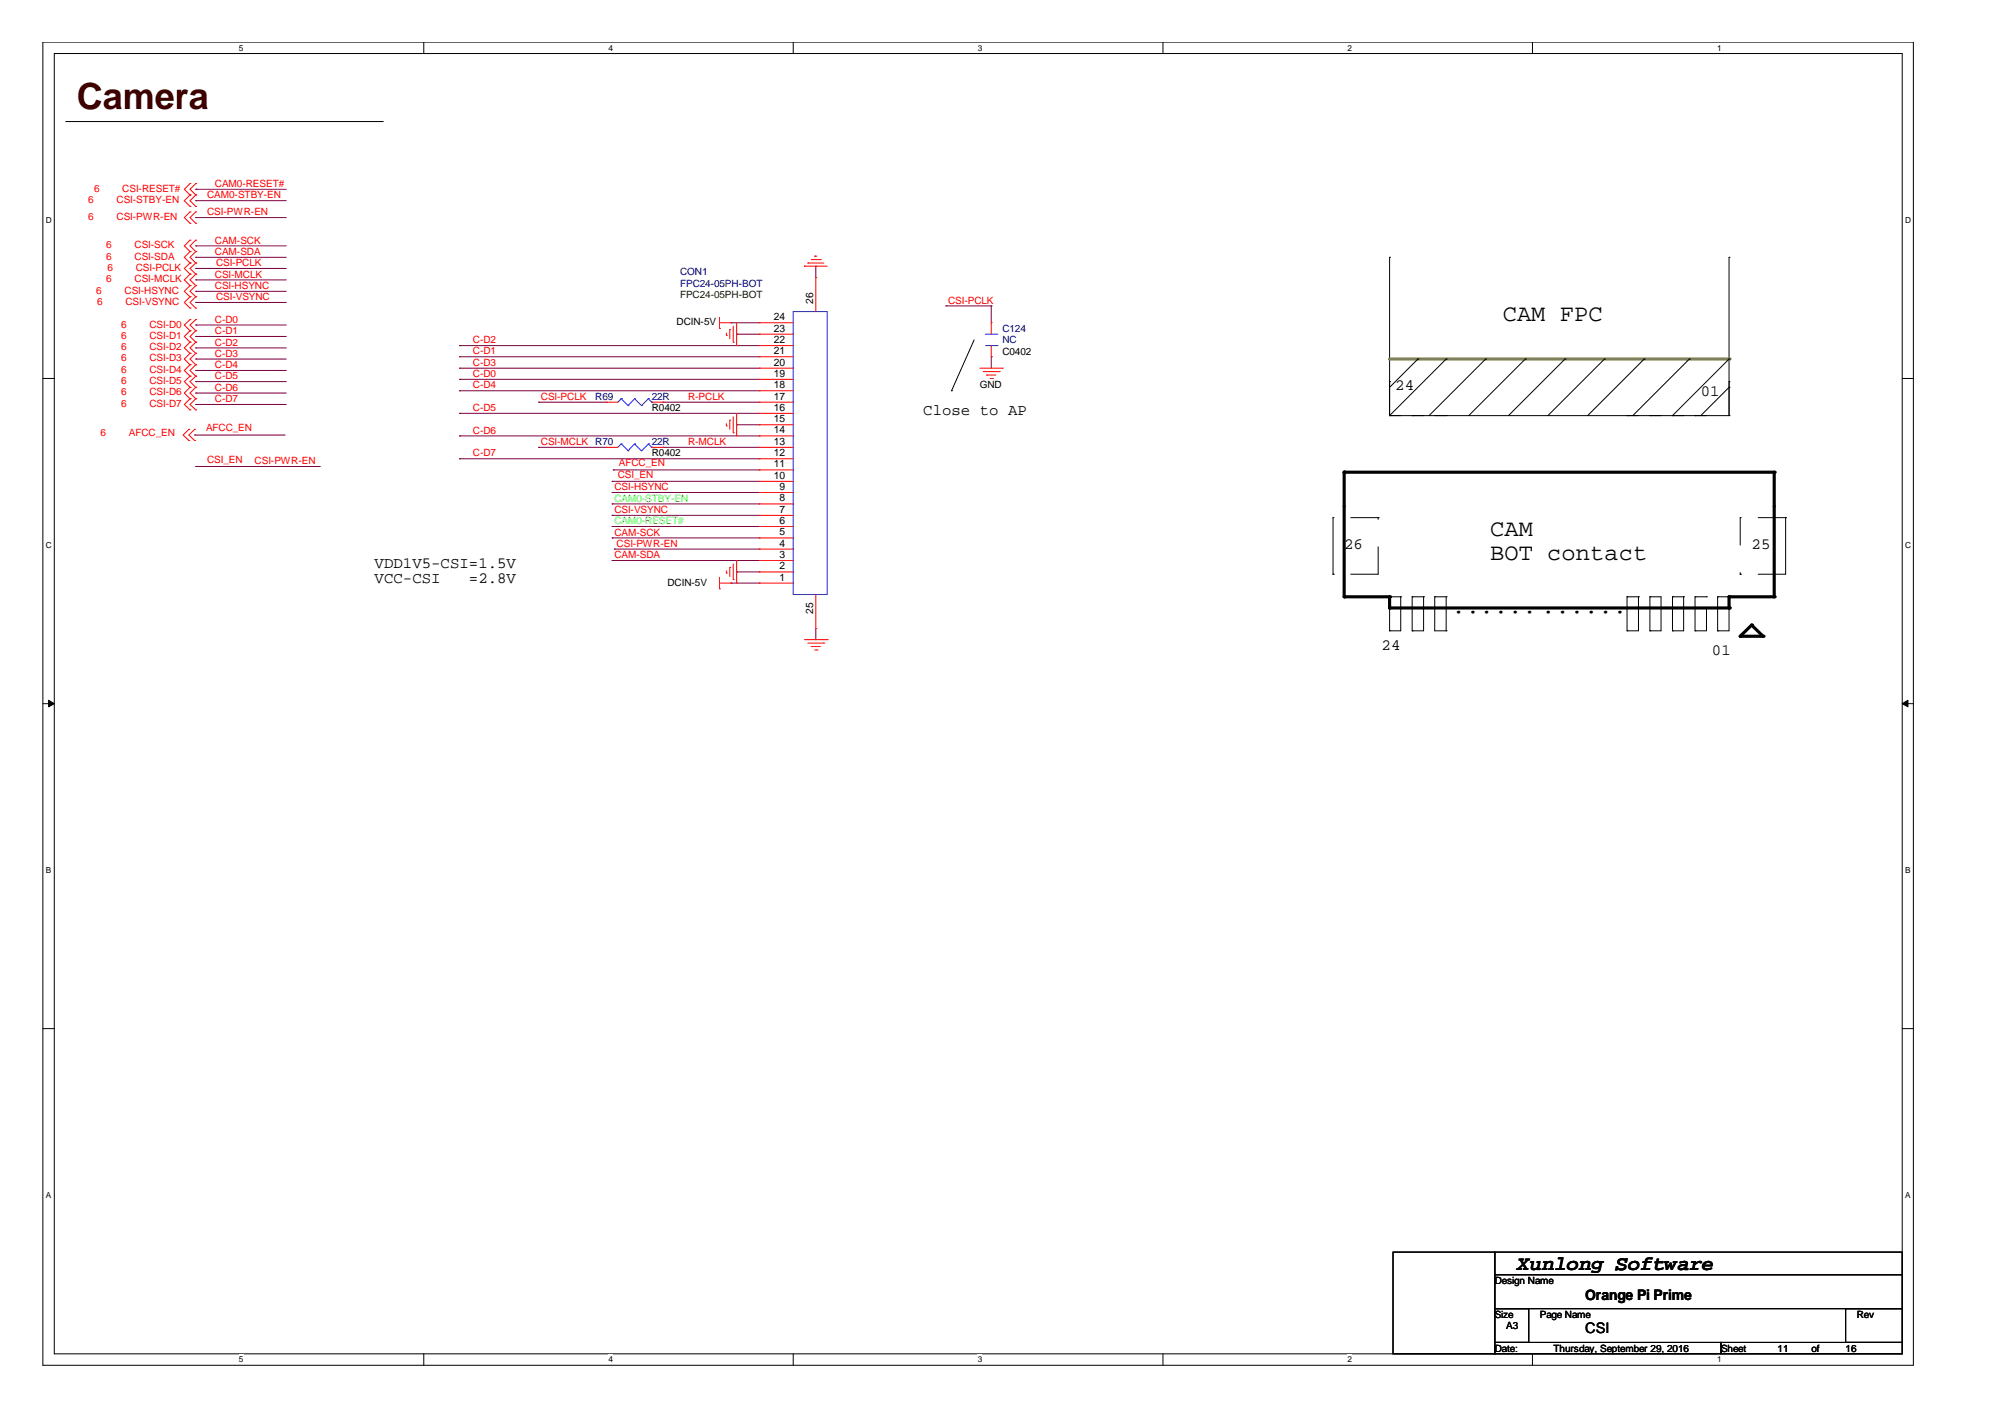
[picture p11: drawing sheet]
<svg xmlns="http://www.w3.org/2000/svg" width="297mm" height="210mm" viewBox="0 0 297 210" stroke-linecap="round" stroke-linejoin="round" font-family="sans-serif">
<path d="M6.3 6.2h277.2v196h-277.2zM8 7.9h273.8v192.6h-273.8z" fill="none" stroke="#000" stroke-width=".15"/>
<g fill="#fff">
<path d="M35.4 6.4h.6v1.4h-.6z"/>
<path d="M35.4 200.7h.6v1.4h-.6z"/>
</g>
<path d="M62.8 6.2v1.7M62.8 200.5v1.7" fill="none" stroke="#000" stroke-width=".15"/>
<g fill="#fff">
<path d="M90.1 6.4h.7v1.4h-.7z"/>
<path d="M90.1 200.7h.7v1.4h-.7z"/>
</g>
<path d="M117.5 6.2v1.7M117.5 200.5v1.7" fill="none" stroke="#000" stroke-width=".15"/>
<g fill="#fff">
<path d="M144.9 6.4h.6v1.4h-.6z"/>
<path d="M144.9 200.7h.6v1.4h-.6z"/>
</g>
<path d="M172.3 6.2v1.7M172.3 200.5v1.7" fill="none" stroke="#000" stroke-width=".15"/>
<g fill="#fff">
<path d="M199.6 6.4h.7v1.4h-.7z"/>
<path d="M199.6 200.7h.7v1.4h-.7z"/>
</g>
<path d="M227 6.2v1.7M227 200.5v1.7" fill="none" stroke="#000" stroke-width=".15"/>
<g fill="#fff">
<path d="M254.4 6.4h.6v1.4h-.6z"/>
<path d="M254.4 200.7h.6v1.4h-.6z"/>
<path d="M6.8 31.9h.8v1.4h-.8z"/>
<path d="M282.2 31.9h.9v1.4h-.9z"/>
<path d="M6.8 80.1h.8v1.4h-.8z"/>
<path d="M282.2 80.1h.9v1.4h-.9z"/>
</g>
<path d="M6.3 56.1h1.7M281.8 56.1h1.7" fill="none" stroke="#000" stroke-width=".15"/>
<g fill="#fff">
<path d="M6.8 128.2h.7v1.4h-.7z"/>
<path d="M282.2 128.2h.8v1.4h-.8z"/>
</g>
<path d="M6.3 104.2h1.7M281.8 104.2h1.7" fill="none" stroke="#000" stroke-width=".15"/>
<g fill="#000" stroke="#000" stroke-width=".15">
<path d="M7.2 103.7l.8 .5-.8 .5z" fill-rule="evenodd"/>
<path d="M281.8 104.2l.9-.5v1z" fill-rule="evenodd"/>
</g>
<g fill="#fff">
<path d="M6.8 176.4h.7v1.4h-.7z"/>
<path d="M282.2 176.4h.8v1.4h-.8z"/>
</g>
<g fill="none" stroke="#000" stroke-width=".15">
<path d="M205.9 38.1h.1M205.9 38.1v23.5M256.2 38.1h.1M256.2 38.1v23.5M205.9 56.5h.1M256.2 56.5h.1M197.5 76.7v8.4M205.9 61.6h.1M205.9 61.6h50.3M209.2 61.6h.1M214.2 61.6h.1M241 61.6h.1"/>
<path d="M244.4 61.6h.1M247.8 61.6h.1M251.1 61.6h.1M256.2 61.6h.1M264.5 76.7h.1M264.5 76.7v8.4M197.5 85.1h.1M205.9 90.1h.1M205.9 93.4h.1M205.9 90.1v3.3M207.5 90.1h.1M207.5 90.1v3.3h-1.6"/>
<path d="M209.2 90.1h.1M209.2 93.4h.1M209.2 90.1v3.3M210.9 90.1h.1M210.9 90.1v3.3h-1.7M212.6 90.1h.1M212.6 90.1v3.3h1.6M214.2 90.1h.1M214.2 93.4h.1M214.2 90.1v3.3M241 90.1h.1M241 93.4h.1"/>
<path d="M241 90.1v3.3M242.7 90.1h.1M242.7 90.1v3.3h-1.7M244.4 90.1h.1M244.4 93.4h.1M244.4 90.1v3.3M246.1 90.1h.1M246.1 90.1v3.3h-1.7M247.8 90.1h.1M247.8 93.4h.1M247.8 90.1v3.3M249.4 90.1h.1"/>
<path d="M249.4 90.1v3.3h-1.6M251.1 90.1h.1M251.1 93.4h.1M251.1 90.1v3.3M252.8 90.1h.1M252.8 90.1v3.3h-1.7M254.5 90.1h.1M254.5 93.4h.1M254.5 90.1v3.3M256.2 90.1h.1M256.2 90.1v3.3h-1.7M6.3 152.4h1.7"/>
<path d="M281.8 152.4h1.7"/>
</g>
<path d="M199.1 69.9h63.7v18.5h-6.6v1.7h-50.3v-1.7h-6.8zM257.8 94.2l1.7-1.6 1.7 1.6z" fill="none" stroke="#000" stroke-width=".47"/>
<g fill="#000">
<circle cx="199.1" cy="69.9" r=".23"/>
<circle cx="262.8" cy="69.9" r=".23"/>
<circle cx="199.1" cy="88.4" r=".23"/>
<circle cx="205.9" cy="88.4" r=".23"/>
<circle cx="205.9" cy="90.1" r=".23"/>
<circle cx="256.2" cy="88.4" r=".23"/>
<circle cx="256.2" cy="90.1" r=".23"/>
<circle cx="257.8" cy="94.2" r=".23"/>
<circle cx="259.5" cy="92.6" r=".23"/>
<circle cx="261.2" cy="94.2" r=".23"/>
<circle cx="262.8" cy="88.4" r=".23"/>
</g>
<path d="M251.1 88.4h1.7M251.1 90.1v-1.7M251.1 88.4h.1M252.8 88.4h.1" fill="none" stroke="#000" stroke-width=".15" stroke-dasharray="6.1 6.1"/>
<g fill="none" stroke="#000" stroke-width=".15" stroke-dasharray="4.1 4.1">
<path d="M197.5 76.7h.1M204.2 76.7h-6.7M204.2 76.7h.1M257.8 76.7v8.4M257.8 76.7h.1M264.5 76.7h-6.7M197.5 85.1h.1M204.2 85.1h-6.7M204.2 85.1v-8.4M205.9 88.4h.1M207.5 90.1v-1.7M207.5 88.4h.1"/>
<path d="M207.5 88.4h-1.6M209.2 90.1v-1.7M209.2 88.4h.1M209.2 88.4h1.7M210.9 88.4v1.7M210.9 90.1h.1M210.9 88.4h.1M212.6 88.4h1.6M212.6 90.1v-1.7M212.6 88.4h.1M214.2 88.4h.1M214.2 88.4v1.7"/>
<path d="M214.2 90.1h.1M241 88.4h1.7M241 90.1v-1.7M241 88.4h.1M242.7 88.4v1.7M242.7 90.1h.1M242.7 88.4h.1M244.4 88.4v1.7M244.4 90.1h.1M244.4 88.4h.1M246.1 88.4h-1.7M246.1 88.4v1.7"/>
<path d="M246.1 90.1h.1M247.8 90.1v-1.7M247.8 88.4h.1M247.8 88.4h1.6M249.4 88.4v1.7M249.4 90.1h.1M249.4 88.4h.1M254.5 88.4h1.7M254.5 90.1v-1.7M254.5 88.4h.1M256.2 88.4h.1M257.8 85.1h.1"/>
<path d="M264.5 85.1h-6.7"/>
</g>
<path d="M205.9 53.2h50.3" fill="none" stroke="#808040" stroke-width=".47"/>
<circle cx="256.2" cy="53.2" r=".23" fill="#808040"/>
<g fill="none" stroke="#000" stroke-width=".15">
<path d="M9.7 18h46.9M56.6 18h.1M141 57.9h.1M144.3 50.3l-3.3 7.6M210.1 53.2h.1M210.1 53.2l-4.2 4.2M214.2 53.2h.1M214.2 53.2l-8.3 8.4M220.1 53.2h.1M220.1 53.2l-8.4 8.4M226 53.2h.1M226 53.2l-8.4 8.4"/>
<path d="M231.9 53.2h.1M231.9 53.2l-8.4 8.4M237.7 53.2h.1M237.7 53.2l-8.4 8.4M243.6 53.2h.1M243.6 53.2l-8.4 8.4M250.3 53.2h.1M250.3 53.2l-8.4 8.4M256.2 53.2h.1M256.2 57.4h.1M256.2 53.2l-8.4 8.4M256.2 57.4l-4.2 4.2"/>
<path d="M206.4 185.5h15v15h-15zM221.4 185.5h60.4v3.3h-60.4zM221.4 188.8h60.4v5.1h-60.4zM221.4 193.9h5.1v5h-5.1zM221.4 198.9h33.6v1.6h-33.6zM255 198.9h26.8v1.6h-26.8zM273.4 193.9h8.4v5h-8.4z"/>
</g>
<g fill="none" stroke="#800040" stroke-width=".15">
<path d="M29 38.1h.1M29 36.4h.1M29 28h.1M29 29.7h.1M29 39.8h.1M29 32.2h.1M29 38.1h13.4M29 36.4h13.4M29 28h13.4M29 29.7h13.4M29 39.8h13.4M29 32.2h13.4"/>
<path d="M120.9 39.4h.1M120.9 39.4v1.7M29 41.5h.1M29 43.2h.1M29 44.8h.1M29 59.9h.1M29 53.2h.1M29 48.1h.1M29 49.8h.1M29 51.5h.1M29 54.9h.1M29 56.5h.1"/>
<path d="M29 58.2h.1M29 41.5h13.4M29 43.2h13.4M29 44.8h13.4M29 59.9h13.4M29 53.2h13.4M29 48.1h13.4M29 49.8h13.4M29 51.5h13.4M29 54.9h13.4M29 56.5h13.4M29 58.2h13.4"/>
<path d="M68.1 52.8h.1M68.1 51.2h.1M68.1 56.2h.1M68.1 54.5h.1M68.1 57.9h.1M68.1 52.8h44.4M68.1 51.2h44.4M68.1 56.2h44.4M68.1 54.5h44.4M68.1 57.9h44.4M79.8 59.6h.1M79.8 59.6h10"/>
<path d="M98.2 59.6h.1M98.2 59.6h14.3M108.3 47.8h.1M108.3 47.8h4.2M109.1 49.5h.1M109.1 49.5h3.4M140.1 45.3h.1M140.1 45.3h6.8M146.9 45.3h.1M146.9 52.8h.1M146.9 45.3v2.5M146.9 52.8v1.7"/>
<path d="M28.8 64.4h.1M28.8 64.4h13.4M29 69.1h.1M29 69.1h18.5M68.1 61.2h.1M68.1 68h.1M68.1 64.6h.1M68.1 61.2h44.4M68.1 68h44.4M68.1 64.6h44.4M79.8 66.3h.1M79.8 66.3h10"/>
<path d="M90.7 71.3h.1M90.7 79.7h.1M90.7 76.3h.1M90.7 78h.1M90.7 73h.1M90.7 74.6h.1M90.7 71.3h21.8M90.7 79.7h21.8M90.7 76.3h21.8M90.7 78h21.8M90.7 73h21.8M90.7 74.6h21.8"/>
<path d="M90.8 69.6h.1M90.8 69.6h21.7M98.2 66.3h.1M98.2 66.3h14.3M109.1 62.9h.1M109.1 62.9h3.4M90.7 83h.1M90.7 83h21.8M91 81.3h.1M91 81.3h21.5M108.3 86.4h.1M108.3 86.4h4.2"/>
<path d="M109.1 84.7h.1M109.1 84.7h3.4M120.9 93.1h.1M120.9 93.1v1.7"/>
</g>
<g fill="none" stroke="#f00" stroke-width=".15">
<path d="M28.2 39h.1M28.2 37.3h.1M28.2 35.6h.1M28.2 28.9h.1M28.2 27.2h.1M28.2 30.6h.1M28.2 33.1h.1M28.2 31.4h.1M28.2 37.3l-.9 .8 .9 .9M28.2 35.6l-.9 .8 .9 .9M28.2 39l-.9 .8 .9 .8M28.2 27.2l-.9 .8 .9 .9"/>
<path d="M28.2 28.9l-.9 .8 .9 .9M28.2 31.4l-.9 .8 .9 .9M29 39h.1M29 37.3h.1M29 35.6h.1M29 28.9h.1M29 27.2h.1M29 30.6h.1M29 33.1h.1M29 31.4h.1M29 37.3l-.8 .8 .8 .9M29 35.6l-.8 .8 .8 .9"/>
<path d="M29 39l-.8 .8 .8 .8M29 27.2l-.8 .8 .8 .9M29 28.9l-.8 .8 .8 .9M29 31.4l-.8 .8 .8 .9M119.2 39.4h.1M119.2 39.4h3.4M119.7 39h.1M119.7 39h2.3M120.2 38.5h1.3M120.7 37.9h.1M120.7 37.9h.3M121.5 38.5h.1"/>
<path d="M28.2 40.6h.1M28.2 42.3h.1M28.2 47.3h.1M28.2 49h.1M28.2 44h.1M28.2 45.6h.1M28.2 50.7h.1M28.2 52.3h.1M28.2 54h.1M28.2 55.7h.1M28.2 57.4h.1M28.2 59.1h.1"/>
<path d="M28.2 40.6l-.9 .9 .9 .8M28.2 47.3l-.9 .8 .9 .9M28.2 44l-.9 .8 .9 .8M28.2 42.3l-.9 .9 .9 .8M28.2 49l-.9 .8 .9 .9M28.2 50.7l-.9 .8 .9 .8M28.2 52.3l-.9 .9 .9 .8M28.2 54l-.9 .9 .9 .8M28.2 55.7l-.9 .8 .9 .9M28.2 57.4l-.9 .8 .9 .9M28.2 59.1l-.9 .8 .9 .8M29 40.6h.1"/>
<path d="M29 42.3h.1M29 47.3h.1M29 49h.1M29 44h.1M29 45.6h.1M29 50.7h.1M29 52.3h.1M29 54h.1M29 55.7h.1M29 57.4h.1M29 59.1h.1M29 40.6l-.8 .9 .8 .8"/>
<path d="M29 47.3l-.8 .8 .8 .9M29 44l-.8 .8 .8 .8M29 42.3l-.8 .9 .8 .8M29 49l-.8 .8 .8 .9M29 50.7l-.8 .8 .8 .8M29 52.3l-.8 .9 .8 .8M29 54l-.8 .9 .8 .8M29 55.7l-.8 .8 .8 .9M29 57.4l-.8 .8 .8 .9M29 59.1l-.8 .8 .8 .8M89.8 59.6h.1M89.8 59.6h1.7"/>
<path d="M96.6 59.6h1.6M98.2 59.6h.1M106.6 48.7h.1M106.6 47.8h1.7M106.6 47v1.7M107.6 49.7h.1M107.6 49.3v.4M108.1 48.8h.1M108.1 48.8v1.4M108.3 47.8h.1M108.6 50.7h.1M108.6 48.3v2.4"/>
<path d="M109.1 51.2h.1M109.1 47.8v3.4M112.5 59.6h.1M112.5 57.9h.1M112.5 56.2h.1M112.5 54.5h.1M112.5 52.8h.1M112.5 51.2h.1M112.5 49.5h.1M112.5 47.8h.1M112.5 54.5h5M112.5 47.8h5"/>
<path d="M112.5 59.6h5M112.5 57.9h5M112.5 56.2h5M112.5 52.8h5M112.5 51.2h5M112.5 49.5h5M120.9 41.1h.1M120.9 41.1v5.1M145.2 54.5h3.3M145.7 55h2.3M146.2 55.6h.1M146.2 55.6h1.3"/>
<path d="M146.7 56.1h.3M146.9 52.8h.1M146.9 47.8h.1M146.9 47.8v1.7M146.9 51.2v1.6M147 56.1h.1M148 55h.1M148.5 54.5h.1M28 65.2h.1M28 63.6h.1M28 63.6l-.9 .8 .9 .8M28.2 60.7h.1"/>
<path d="M28.8 65.2h.1M28.8 63.6h.1M28.8 63.6l-.8 .8 .8 .8M29 60.7h.1M89.8 66.3h.1M89.8 66.3h1.7M96.6 66.3h1.6M98.2 66.3h.1M107.6 63.1h.1M107.6 62.8v.3M108.1 62.2h.1M108.1 62.2v1.4"/>
<path d="M108.6 64.1h.1M108.6 61.7v2.4M109.1 64.6h.1M109.1 61.2v3.4M112.5 79.7h.1M112.5 78h.1M112.5 76.3h.1M112.5 74.6h.1M112.5 73h.1M112.5 71.3h.1M112.5 69.6h.1M112.5 68h.1"/>
<path d="M112.5 66.3h.1M112.5 64.6h.1M112.5 62.9h.1M112.5 61.2h.1M112.5 79.7h5M112.5 78h5M112.5 76.3h5M112.5 74.6h5M112.5 73h5M112.5 71.3h5M112.5 69.6h5M112.5 68h5"/>
<path d="M112.5 66.3h5M112.5 64.6h5M112.5 62.9h5M112.5 61.2h5M106.6 87.2h.1M106.6 85.5v1.7M106.6 86.4h1.7M107.6 84.9h.1M107.6 84.6v.3M108.1 84h.1M108.1 84v1.4M108.3 86.4h.1"/>
<path d="M108.6 85.9h.1M108.6 83.5v2.4M109.1 86.4h.1M109.1 83v3.4M112.5 86.4h.1M112.5 84.7h.1M112.5 83h.1M112.5 81.3h.1M112.5 86.4h5M112.5 84.7h5M112.5 83h5M112.5 81.3h5"/>
<path d="M119.2 94.8h3.4M119.7 95.3h2.3M120.2 95.8h.1M120.2 95.8h1.3M120.7 96.3h.3M120.9 93.1h.1M120.9 88.1v5M121 96.3h.1M122 95.3h.1M122.6 94.8h.1"/>
</g>
<g fill="none" stroke="#00f" stroke-width=".15">
<path d="M92 59.1h.1M92 59.1l-.5 .5M92 59.1l1 1M94 59.1h.1M94 59.1l-1 1M94 59.1l1 1M96.1 59.1h.1M96.1 59.1l-1.1 1M96.1 59.1l.5 .5M96.6 59.6h.1M117.5 46.2h5.1v41.9h-5.1zM146 51.2h1.7"/>
<path d="M146 49.5h1.7M147.7 51.2h.1M147.7 49.5h.1M92 65.8h.1M92 65.8l-.5 .5M92 65.8l1 1M93 60.1h.1M93 66.8h.1M94 65.8h.1M94 65.8l-1 1M94 65.8l1 1M95 60.1h.1"/>
<path d="M95 66.8h.1M96.1 65.8h.1M96.1 65.8l-1.1 1M96.1 65.8l.5 .5M96.6 66.3h.1"/>
</g>
<text font-size="5.3" fill="#400000" x="11.4" y="16.2">Camera</text>
<g font-size="3.5">
<text x="222.6" y="47.6">CAM FPC</text>
<text x="220.8" y="79.4">CAM</text>
<text x="220.8" y="82.9">BOT contact</text>
<text x="241" y="90.5" transform="rotate(-180 241 90.5)">...... ......</text>
</g>
<text font-size="3" x="224.8" y="188.1">Xunlong Software</text>
<g font-size="2.3">
<text x="206.7" y="57.8">24</text>
<text x="252" y="58.6">01</text>
<text x="136.8" y="61.5">Close to AP</text>
<text x="199.1" y="81.3">26</text>
<text x="259.5" y="81.3">25</text>
<text x="55.5" y="84.1">VDD1V5-CSI=1.5V</text>
<text x="55.5" y="86.4">VCC-CSI</text>
<text x="69.5" y="86.4">=2.8V</text>
<text x="204.7" y="96.3">24</text>
<text x="253.6" y="97">01</text>
</g>
<g font-size="2.2">
<text x="234.9" y="197.5">CSI</text>
<text x="234.9" y="192.5">Orange Pi Prime</text>
</g>
<g font-size="1.5" fill="#f00">
<text x="13.9" y="28.4">6</text>
<text x="18.1" y="28.4">CSI-RESET#</text>
<text x="30.7" y="29.4">CAM0-STBY-EN</text>
<text x="31.8" y="27.7">CAM0-RESET#</text>
<text x="13.1" y="30.1">6</text>
<text x="13.1" y="32.6">6</text>
<text x="17.3" y="30.1">CSI-STBY-EN</text>
<text x="17.3" y="32.6">CSI-PWR-EN</text>
<text x="30.7" y="31.9">CSI-PWR-EN</text>
<text x="15.7" y="38.5">6</text>
<text x="15.7" y="36.8">6</text>
<text x="15.7" y="41.8">6</text>
<text x="15.9" y="40.1">6</text>
<text x="19.9" y="38.5">CSI-SDA</text>
<text x="19.9" y="36.8">CSI-SCK</text>
<text x="19.9" y="41.8">CSI-MCLK</text>
<text x="20.1" y="40.1">CSI-PCLK</text>
<text x="31.8" y="37.8">CAM-SDA</text>
<text x="31.8" y="36.1">CAM-SCK</text>
<text x="31.8" y="41.1">CSI-MCLK</text>
<text x="32" y="39.4">CSI-PCLK</text>
<text x="14.3" y="43.5">6</text>
<text x="14.4" y="45.1">6</text>
<text x="18.5" y="43.5">CSI-HSYNC</text>
<text x="18.6" y="45.1">CSI-VSYNC</text>
<text x="31.8" y="42.8">CSI-HSYNC</text>
<text x="31.8" y="47.8">C-D0</text>
<text x="32" y="44.5">CSI-VSYNC</text>
<text x="140.5" y="45">CSI-PCLK</text>
<text x="17.9" y="48.5">6</text>
<text x="17.9" y="50.2">6</text>
<text x="17.9" y="51.9">6</text>
<text x="17.9" y="53.5">6</text>
<text x="22.1" y="48.5">CSI-D0</text>
<text x="22.1" y="50.2">CSI-D1</text>
<text x="22.1" y="51.9">CSI-D2</text>
<text x="22.1" y="53.5">CSI-D3</text>
<text x="31.8" y="52.8">C-D3</text>
<text x="31.8" y="49.5">C-D1</text>
<text x="31.8" y="51.2">C-D2</text>
<text x="70.1" y="52.5">C-D1</text>
<text x="70.1" y="50.9">C-D2</text>
<text x="17.9" y="55.2">6</text>
<text x="17.9" y="56.9">6</text>
<text x="17.9" y="58.6">6</text>
<text x="22.1" y="55.2">CSI-D4</text>
<text x="22.1" y="56.9">CSI-D5</text>
<text x="22.1" y="58.6">CSI-D6</text>
<text x="31.8" y="59.6">C-D7</text>
<text x="31.8" y="54.5">C-D4</text>
<text x="31.8" y="56.2">C-D5</text>
<text x="31.8" y="57.9">C-D6</text>
<text x="70.1" y="55.9">C-D0</text>
<text x="70.1" y="54.2">C-D3</text>
<text x="70.1" y="57.5">C-D4</text>
<text x="80.1" y="59.2">CSI-PCLK</text>
<text x="101.9" y="59.2">R-PCLK</text>
<text x="14.9" y="64.6">6</text>
<text x="17.9" y="60.3">6</text>
<text x="19.1" y="64.6">AFCC_EN</text>
<text x="22.1" y="60.3">CSI-D7</text>
<text x="30.5" y="63.9">AFCC_EN</text>
<text x="70.1" y="60.9">C-D5</text>
<text x="70.1" y="64.2">C-D6</text>
<text x="80.1" y="65.9">CSI-MCLK</text>
<text x="101.9" y="65.9">R-MCLK</text>
<text x="30.7" y="68.6">CSI_EN</text>
<text x="37.7" y="68.8">CSI-PWR-EN</text>
<text x="70.1" y="67.6">C-D7</text>
<text x="91.5" y="70.8">CSI_EN</text>
<text x="91.7" y="69.1">AFCC_EN</text>
<text x="91" y="76">CSI-VSYNC</text>
<text x="91" y="72.6">CSI-HSYNC</text>
<text x="91" y="82.7">CAM-SDA</text>
<text x="91" y="79.3">CAM-SCK</text>
<text x="91.4" y="81">CSI-PWR-EN</text>
</g>
<g font-size="1.5" fill="#000080">
<text x="100.8" y="40.8">CON1</text>
<text x="100.8" y="42.5">FPC24-05PH-BOT</text>
<text x="148.5" y="49.2">C124</text>
<text x="148.5" y="50.9">NC</text>
<text x="88.2" y="59.2">R69</text>
<text x="96.6" y="59.2">22R</text>
<text x="88.2" y="65.9">R70</text>
<text x="96.6" y="65.9">22R</text>
</g>
<text font-size="1.5" fill="#004000" x="100.8" y="44.2">FPC24-05PH-BOT</text>
<g font-size="1.5">
<text x="114.6" y="47.4">24</text>
<text x="120.5" y="45" transform="rotate(-90 120.5 45)">26</text>
<text x="100.2" y="48.2">DCIN-5V</text>
<text x="114.6" y="52.5">21</text>
<text x="114.6" y="50.8">22</text>
<text x="114.6" y="49.1">23</text>
<text x="148.5" y="52.5">C0402</text>
<text x="114.6" y="59.2">17</text>
<text x="114.6" y="57.5">18</text>
<text x="114.6" y="55.8">19</text>
<text x="114.6" y="54.2">20</text>
<text x="145.2" y="57.5">GND</text>
<text x="96.6" y="60.9">R0402</text>
<text x="114.6" y="65.9">13</text>
<text x="114.6" y="64.2">14</text>
<text x="114.6" y="62.5">15</text>
<text x="114.6" y="60.8">16</text>
<text x="96.6" y="67.6">R0402</text>
<text x="114.6" y="70.9">10</text>
<text x="114.6" y="69.2">11</text>
<text x="114.6" y="67.6">12</text>
<text x="115.5" y="77.6">6</text>
<text x="115.5" y="76">7</text>
<text x="115.5" y="74.3">8</text>
<text x="115.5" y="72.6">9</text>
<text x="115.5" y="82.6">3</text>
<text x="115.5" y="81">4</text>
<text x="115.5" y="79.3">5</text>
<text x="98.9" y="86.8">DCIN-5V</text>
<text x="115.5" y="86">1</text>
<text x="115.5" y="84.3">2</text>
<text x="120.5" y="90.9" transform="rotate(-90 120.5 90.9)">25</text>
<text x="221.4" y="190.2">Design Name</text>
<text x="221.4" y="195.2">Size</text>
<text x="223.1" y="196.9">A3</text>
<text x="228.1" y="195.2">Page Name</text>
<text x="275.1" y="195.2">Rev</text>
<text x="221.4" y="200.2">Date:</text>
<text x="230.2" y="200.2">Thursday, September 29, 2016</text>
<text x="255" y="200.2">Sheet</text>
<text x="263.4" y="200.2">11</text>
<text x="268.4" y="200.2">of</text>
<text x="273.4" y="200.2">16</text>
</g>
<g font-size="1.5" fill="#0f0">
<text x="91" y="77.7">CAM0-RESET#</text>
<text x="91" y="74.3">CAM0-STBY-EN</text>
</g>
<g font-size="1.2">
<text x="35.4" y="7.5">5</text>
<text x="90.1" y="7.5">4</text>
<text x="144.9" y="7.5">3</text>
<text x="199.6" y="7.5">2</text>
<text x="254.4" y="7.5">1</text>
<text x="6.8" y="33.1">D</text>
<text x="282.2" y="33.1">D</text>
<text x="6.8" y="81.2">C</text>
<text x="282.2" y="81.2">C</text>
<text x="6.8" y="129.4">B</text>
<text x="282.2" y="129.4">B</text>
<text x="6.8" y="177.5">A</text>
<text x="282.2" y="177.5">A</text>
<text x="35.4" y="201.8">5</text>
<text x="90.1" y="201.8">4</text>
<text x="144.9" y="201.8">3</text>
<text x="199.6" y="201.8">2</text>
<text x="254.4" y="201.8">1</text>
</g>
</svg>
